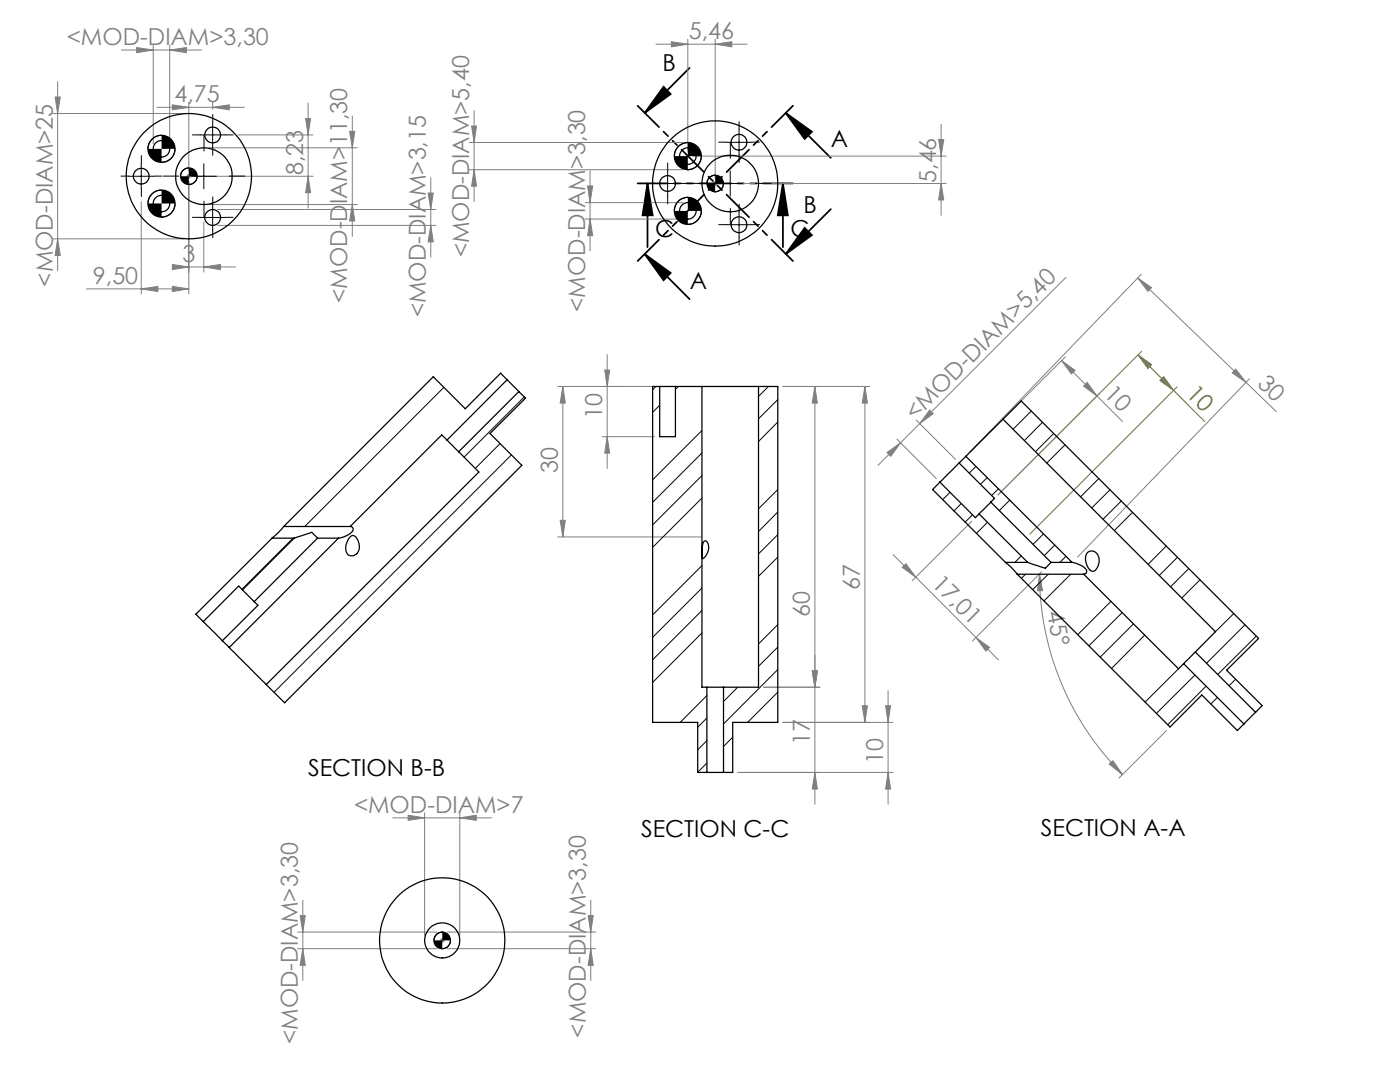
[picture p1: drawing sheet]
<svg xmlns="http://www.w3.org/2000/svg" width="279mm" height="216mm" viewBox="0 0 279 216" stroke-linecap="round" stroke-linejoin="round" font-family="sans-serif">
<path d="M132.4 17.3l1.4 1.5-5.1 3.7zM137.6 13.5l-8.9 9M129.2 36.6v12.7M129.2 36.6l1 6.4h-2zM156.2 36.6v12.7M156.2 36.6l1 6.4h-2zM156.8 22.5l5.2 3.8-1.4 1.4zM156.8 22.5l9 9M128.7 50.7l5.1 3.8-1.4 1.4zM128.7 50.7l8.9 9M160.6 45.5l1.4 1.4-5.2 3.8zM165.8 41.7l-9 9" fill="none" stroke="#000" stroke-width=".35"/>
<path d="M227.1 70.8l13.3 13.3M227.1 70.8l2.7 2-.7 .7zM227.8 70.1l-28.6 28.6M231.5 75.9l.7-.7 2 2.7zM234.9 77.2l-29.4 29.4" fill="none" stroke="#808000" stroke-width=".2"/>
<g fill="none" stroke="#808080" stroke-width=".2">
<path d="M11 19.4h1l-.5 3.2zM11.5 16.3v37.7M24.2 10h16M27.3 9.5l3.3 .5-3.3 .5zM30.6 9v19.7M33.9 10l3.3-.5v1zM33.9 9v19.7M130.9 8.8h18.2M134 8.3l3.3 .5-3.3 .5zM137.3 7.8v22.4M142.7 8.8l3.4-.5v1zM142.7 7.8v27.8"/>
<path d="M10.5 22.6h26.2M31.3 21.4h17.5M34.4 20.9l3.3 .5-3.3 .5zM37.2 35.2h1M37.3 34.8l.7 .7M37.7 20.4v13.7M37.7 36.2v22.5M37.7 34.6v1.1M38 34.8l-.7 .7M38.7 35.2h23.8M41.7 29.5h29.6M42.4 21.4l3.4-.5v1z"/>
<path d="M42.4 20.4v1.5M47.5 26.9h15M61 23.6h1l-.5 3.3zM61.5 20.6v20.9M61.5 35.2l.5 3.3h-1zM69.8 26.2h1l-.5 3.3zM70.3 23.1v24.1M85.4 38.5h1.1l-.5 3.3zM86 35.5v15.8M93.6 28.4h42.7M93.6 33.9h42.7M94.1 25.2h1l-.5 3.2z"/>
<path d="M94.6 22.1v18.1M94.6 33.9l.5 3.2h-1zM117.3 37.1h1l-.5 3.3zM117.8 34.1v16M138.3 31.2h50.5M142.2 36.6h1M142.4 36.3l.7 .7M142.7 36.1v1M143.1 36.3l-.7 .7M143.7 36.6h45.1M187.3 27.8h1l-.5 3.4zM187.8 24.8v18.2"/>
<path d="M187.8 36.6l.5 3.3h-1zM10.5 47.7h26.2M11.5 47.7l.5 3.3h-1zM17.3 57.6h20.4M28.2 57.6l3.3-.5v1.1zM28.2 40.3v18.4M34.4 52.8l3.3 .5-3.3 .5zM34.4 57.1l3.3 .5-3.3 .6zM35.1 53.3h11.9M40.7 53.3l3.3-.5v1zM40.7 44.3v10M41.7 40.8h29.6"/>
<path d="M43.4 41.8h43.6M43.4 45h43.6M70.3 40.8l.5 3.3h-1zM86 45l.5 3.3h-1.1zM116.8 40.4h19.5M116.8 43.7h19.5M117.8 43.7l.5 3.3h-1zM212.7 55.4l-37.5 37.5M227.1 55.5l27.6 26.6M227.1 55.5l2.7 1.9-.7 .7zM227.8 54.8l-34.3 35.5M112.3 77.1l.5 3.3h-1z"/>
<path d="M112.3 77.1v30M120.7 73.8h1l-.5 3.3zM121.2 70.8v22.7M133.8 77.1h-22.5M156.2 77.1h17.4M162.6 77.1l.5 3.3h-1zM162.6 77.1v83.4M172.6 77.1l.5 3.3h-1zM172.6 77.1v67M211.8 71.9l2.8 2-.8 .7zM211.8 71.9l12.2 12.2M212.6 71.2l-19.1 19.1"/>
<path d="M217 76.3l1.9 2.7-2.6-2zM219.6 78.3l-20.4 20.4M246.6 73.7l2.1 2.6-2.8-1.9zM249.3 75.6l-34.2 35.6M120.2 87.1h10.5M121.2 87.1l.5 3.3h-1zM177 90.3l2.7-2-1.9 2.8zM179 87.6l7.9 7.9M182.8 83.8l7.9 7.9M185.5 81.8l.7 .8-2.6 1.9zM111.3 107.1h28.6M111.8 103.8h1l-.5 3.3z"/>
<path d="M178.3 110.7l4.5 4.5M180.1 113.2l.7-.7 2 2.7zM182.8 115.2l12 12M194 104l-12 11.9M207.5 114.6l.6 3.3h-1.1zM207.5 114.6a56.5 56.5 0 0 0 16.5 40M207.9 114.1l-13.8 13.8M152.4 137.1h11.2M162.1 133.8h1l-.5 3.3zM177.2 137.8v22.7M194.8 127.2l2.7 2-.8 .7zM194.8 127.2l4.5 4.5"/>
<path d="M147.2 154.1h31M156.2 144.1h22M162.6 154.1l.5 3.3h-1zM172.1 140.8h1l-.5 3.3zM176.7 140.8h1l-.5 3.3zM177.2 154.1l.5 3.3h-1zM221.4 152.5l.7-.7 1.9 2.8zM232.8 145.8l-9.5 9.5M60.4 179.6v16.1M78.4 163.2h19.7M81.5 162.7l3.2 .5-3.2 .5zM84.7 162.2v24.5"/>
<path d="M91.8 163.2l3.2-.5v1zM91.8 162.2v24.5M117.9 179.6v16.1M59.4 186h27.8M59.4 189.3h27.8M59.9 182.7h1l-.5 3.3zM60.4 189.3l.5 3.3h-1zM87.8 187.6h1M87.9 187.3l.7 .7M88.3 187.1v1M88.6 187.3l-.7 .7M89.3 186h29.6"/>
<path d="M89.3 189.3h29.6M117.4 182.7h1l-.5 3.3zM117.9 189.3l.5 3.3h-1z"/>
</g>
<g fill="none" stroke="#000" stroke-width=".2">
<path d="M25.7 35.2h5M28.2 32.7v5M32.2 37.9a2.65 2.65 0 0 0-2.7 2.7M32.2 27a2.71 2.71 0 0 0-2.7 2.7M34.9 29.7a2.65 2.65 0 0 1-2.7 2.7M37.7 33.5h-.2a1.65 1.65 0 0 0-1.4 1.7M38.2 35.2h5M39.3 35.2a1.63 1.63 0 0 1-1.6 1.6M39.9 26.9h5M40.7 32.7v5M42.4 24.4v5M130.7 36.6h5"/>
<path d="M133.2 34.1v5M137.3 39.4a2.71 2.71 0 0 0-2.7 2.7M137.3 28.4a2.71 2.71 0 0 0-2.7 2.8M140 31.2a2.77 2.77 0 0 1-2.7 2.7M142.7 35a1.69 1.69 0 0 0-1.6 1.6M143.2 36.6h5M144.4 36.6a1.69 1.69 0 0 1-1.7 1.7M145 28.4h5M145.7 34.1v5M147.5 25.9v5M34.9 40.6a2.65 2.65 0 0 1-2.7 2.7M39.9 43.4h5"/>
<path d="M42.4 40.9v5M140 42.1a2.71 2.71 0 0 1-2.7 2.7M145 44.8h5M147.5 42.3v5M88.3 186a1.69 1.69 0 0 0-1.7 1.6M89.9 187.6a1.63 1.63 0 0 1-1.6 1.7"/>
</g>
<path d="M127.3 21.1l31 31M158.3 21.1l-31 31" fill="none" stroke="#000" stroke-width=".35" stroke-dasharray="6.3 1.3 1.3 1.3 1.3 1.3" stroke-dashoffset=".3"/>
<path d="M158.3 36.6h-31" fill="none" stroke="#000" stroke-width=".35" stroke-dasharray="6.3 1.3 1.3 1.3 1.3 1.3" stroke-dashoffset=".4"/>
<g fill="none" stroke="#000" stroke-width=".2" stroke-dasharray="15.2 1.3 1.3 1.3">
<path d="M25.7 35.1h-1.6M28.2 32.6v-1.5M28.2 37.6v1.6M30.7 35.1h1.6M35.7 35.1h-3.1M40 26.9h-1.6M40.7 30.1v-3.1M42.5 24.4v-1.6M42.5 29.4v1.6M45 26.9h1.5M45.7 35.1h3.2M130.8 36.6h-1.6"/>
<path d="M133.3 34.1v-1.6M133.3 39.1v1.6M135.8 36.6h1.5M140.8 36.6h-3.2M145 28.4h-1.6M145.8 31.6v-3.2M147.5 25.9v-1.6M147.5 30.9v1.5M150 28.4h1.6M150.8 36.6h3.1M40 43.4h-1.6M40.7 40.1v3.2"/>
<path d="M42.5 40.9v-1.6M42.5 45.9v1.5M45 43.4h1.5M145 44.8h-1.6M145.8 41.6v3.1M147.5 42.3v-1.6M147.5 47.3v1.6M150 44.8h1.6"/>
</g>
<g fill="#000">
<path d="M132.4 17.3l1.4 1.5-5.1 3.7zM160.6 45.5l1.4 1.4-5.2 3.8zM156.2 36.6l1 6.4h-2zM129.2 36.6l1 6.4h-2z"/>
<path d="M156.8 22.5l5.2 3.8-1.4 1.4zM128.7 50.7l5.1 3.8-1.4 1.4z"/>
</g>
<path d="M227.1 70.8l2.7 2-.7 .7zM231.5 75.9l.7-.7 2 2.7z" fill="#808000"/>
<g fill="#808080">
<path d="M246.6 73.7l2.1 2.6-2.8-1.9zM227.1 55.5l2.7 1.9-.7 .7z"/>
<path d="M40.7 53.3l3.3-.5v1zM34.4 52.8l3.3 .5-3.3 .5zM34.4 57.1l3.3 .5-3.3 .6zM28.2 57.6l3.3-.5v1.1zM42.4 21.4l3.4-.5v1zM34.4 20.9l3.3 .5-3.3 .5z"/>
<path d="M134 8.3l3.3 .5-3.3 .5zM142.7 8.8l3.4-.5v1zM81.5 162.7l3.2 .5-3.2 .5zM91.8 163.2l3.2-.5v1zM27.3 9.5l3.3 .5-3.3 .5zM33.9 10l3.3-.5v1z"/>
<path d="M185.5 81.8l.7 .8-2.6 1.9zM177 90.3l2.7-2-1.9 2.8z"/>
<path d="M172.1 140.8h1l-.5 3.3zM172.6 77.1l.5 3.3h-1zM177.2 154.1l.5 3.3h-1zM176.7 140.8h1l-.5 3.3zM162.1 133.8h1l-.5 3.3zM162.6 77.1l.5 3.3h-1zM111.8 103.8h1l-.5 3.3zM112.3 77.1l.5 3.3h-1z"/>
<path d="M94.1 25.2h1l-.5 3.2zM94.6 33.9l.5 3.2h-1zM187.3 27.8h1l-.5 3.4zM187.8 36.6l.5 3.3h-1zM117.3 37.1h1l-.5 3.3zM117.8 43.7l.5 3.3h-1zM59.9 182.7h1l-.5 3.3zM60.4 189.3l.5 3.3h-1zM117.4 182.7h1l-.5 3.3zM117.9 189.3l.5 3.3h-1zM162.1 133.8h1l-.5 3.3zM162.6 154.1l.5 3.3h-1zM120.7 73.8h1l-.5 3.3zM121.2 87.1l.5 3.3h-1zM69.8 26.2h1l-.5 3.3zM70.3 40.8l.5 3.3h-1zM85.4 38.5h1.1l-.5 3.3zM86 45l.5 3.3h-1.1zM61 23.6h1l-.5 3.3zM61.5 35.2l.5 3.3h-1zM11 19.4h1l-.5 3.2zM11.5 47.7l.5 3.3h-1z"/>
<path d="M207.5 114.6l.6 3.3h-1.1zM221.4 152.5l.7-.7 1.9 2.8z"/>
<path d="M211.8 71.9l2.8 2-.8 .7zM217 76.3l1.9 2.7-2.6-2z"/>
<path d="M180.1 113.2l.7-.7 2 2.7zM194.8 127.2l2.7 2-.8 .7z"/>
</g>
<g fill="#000">
<path d="M134.6 42.1a2.65 2.65 0 0 0 2.7 2.7v-2.7zM137.3 39.4v2.7h2.7a2.77 2.77 0 0 0-2.7-2.7zM134.6 31.2a2.71 2.71 0 0 0 2.7 2.7v-2.7zM137.3 28.4v2.8h2.7a2.77 2.77 0 0 0-2.7-2.8zM141.1 36.6a1.69 1.69 0 0 0 1.6 1.7v-1.7zM142.7 35v1.6h1.7a1.69 1.69 0 0 0-1.7-1.6zM29.5 40.6a2.65 2.65 0 0 0 2.7 2.7v-2.7zM32.2 37.9v2.7h2.7a2.65 2.65 0 0 0-2.7-2.7zM29.5 29.7a2.65 2.65 0 0 0 2.7 2.7v-2.7zM32.2 27v2.7h2.7a2.71 2.71 0 0 0-2.7-2.7zM36.1 35.2a1.57 1.57 0 0 0 1.6 1.6v-1.6zM37.7 33.5v1.7h1.6a1.69 1.69 0 0 0-1.6-1.7z"/>
<path d="M86.6 187.6a1.69 1.69 0 0 0 1.7 1.7v-1.7zM88.3 186v1.6h1.6a1.63 1.63 0 0 0-1.6-1.6z"/>
</g>
<g fill="none" stroke="#000" stroke-width=".25">
<path d="M101.2 75.8l2.3 2.3M101.2 75.8l-1.3-1.3-7 7.1-6.4-6.4-29.9 29.9M101.2 75.8l-12 12M103.5 78.1l1.4 1.3-7.1 7.1 6.3 6.4-47.3 47.3-3.7-3.6M103.5 78.1l-12 12M131.7 77.1h3.1M131.7 77.1h-1.5v67h9v10h1.9M131.7 77.1v10h3.1v-10M134.8 77.1h5.3M140.1 77.1h11.3M140.1 77.1v60h1M151.4 77.1h3.8v67h-9v10h-1.8"/>
<path d="M151.4 77.1v60h-7M89.2 87.8l2.3 2.3M89.2 87.8l-1-1-18.3 18.3M91.5 90.1l4.1 4.1-42.5 42.4M187.6 96.2l-1.5 1.5 14.6 14.5M187.6 96.2l7.1 7.1 .7-.7M191.4 92.4l-3.8 3.8M191.4 92.4l7.1 7-.8 .8M192.8 91.1l-1.4 1.3M192.8 91.1l21.2 21.1M200.2 83.6l-7.4 7.5M200.2 83.6l3.6-3.6 47.4 47.4-6.4 6.3 7.1 7.1-1.3 1.3"/>
<path d="M200.2 83.6l42.4 42.4-4.1 4.1M48.4 117.7l2.3 2.4M48.4 117.7l-.8-.8-7 7.1M54.3 107.4l-15.2 15.2 1.5 1.4M54.3 107.4h4.4M56.6 105.1l-2.3 2.3M56.6 105.1h13.3M58.7 107.4l3.5-1.2 1.2 1.2M58.7 107.4l-10.3 10.3M63.4 107.4h4.2M63.4 107.4l-12.7 12.7M67.6 107.4l-21.8 21.8"/>
<path d="M69.9 105.1a.61 .61 0 0 1 .6 .4 .61 .61 0 0 1-.3 .7 5.3 5.3 0 0 1-2.6 1.2M69.9 107.1a.73 .73 0 0 1 1.3 .3 2.29 2.29 0 0 1-.4 3.4 1.19 1.19 0 0 1-1.3-.1 1.19 1.19 0 0 1-.5-1.1l.2-1.3zM140.5 108.1l.2-.2a1.48 1.48 0 0 1 .6 2.1 2.17 2.17 0 0 1-1.1 1.5l-.1-.8a5.6 5.6 0 0 1 .4-2.6zM195.4 102.6l9.7 9.6M197.7 100.2l-2.3 2.4M197.7 100.2l12.1 12M200.7 112.2l1 .9 1.3 1.5M200.7 112.2h4.4M203 114.6l30.5 30.5 6.4-6.4 7 7.1 1.3-1.3M203 114.6h13.3M205.1 112.2l3.5 1.2 1.2-1.2M209.8 112.2h4.2"/>
<path d="M214 112.2a4.6 4.6 0 0 1 2.9 1.6l-.2 .6-.4 .2M216.3 114.6l18.9 18.9 1-1.1M217.2 110.1a1.62 1.62 0 0 1 1.7 .3 1.62 1.62 0 0 1 .5 1.7 2.03 2.03 0 0 1-1.3 1.9 2.66 2.66 0 0 1-.9-3.9zM40.6 124l3.8 3.8M44.4 127.8l1.4 1.4M45.8 129.2l7.3 7.4M50.7 120.1l.8 .7-7.1 7M141.1 137.1h3.3M141.1 137.1v17M144.4 137.1v17M236.2 132.4l12 12.1M238.5 130.1l-2.3 2.3"/>
<path d="M238.5 130.1l12.1 12M141.1 154.1h3.3M250.6 142.1l-2.4 2.4"/>
<circle cx="28.2" cy="35.2" r="1.56"/>
<circle cx="32.2" cy="29.7" r="1.66"/>
<circle cx="32.2" cy="29.7" r="2.7"/>
<circle cx="37.7" cy="35.1" r="1.65"/>
<circle cx="37.7" cy="35.2" r="12.5"/>
<circle cx="40.7" cy="35.2" r="5.6"/>
<circle cx="42.4" cy="26.9" r="1.57"/>
<circle cx="133.2" cy="36.6" r="1.56"/>
<circle cx="137.3" cy="31.2" r="2.7"/>
<circle cx="137.3" cy="31.2" r="1.65"/>
<circle cx="142.7" cy="36.6" r="1.66"/>
<circle cx="142.7" cy="36.6" r="12.5"/>
<circle cx="145.7" cy="36.6" r="5.7"/>
<circle cx="147.5" cy="28.4" r="1.56"/>
<circle cx="32.2" cy="40.6" r="2.71"/>
<circle cx="32.2" cy="40.6" r="1.65"/>
<circle cx="42.4" cy="43.4" r="1.58"/>
<circle cx="137.3" cy="42.1" r="2.7"/>
<circle cx="137.3" cy="42.1" r="1.65"/>
<circle cx="147.5" cy="44.8" r="1.58"/>
<circle cx="88.2" cy="187.6" r="1.66"/>
<circle cx="88.3" cy="187.6" r="12.5"/>
<circle cx="88.3" cy="187.6" r="3.5"/>
</g>
<g fill="none" stroke="#000" stroke-width=".2">
<path d="M88.6 77.3l-27.8 27.8M104.6 79.2l-12 12M130.9 77.1l-.7 .7M135.4 77.1l-.6 .6M153.4 77.1l-2 2M155.2 79.7l-3.8 3.9M99.8 88.5l-4.9 5M102.1 90.8l-47.4 47.3M131.7 80.9l-1.5 1.4M140.1 94.9l-9.9 9.8M140.1 85.9l-9.9 9.8M140.1 90.4l-9.9 9.8"/>
<path d="M140.1 99.4l-9.9 9.8M155.2 97.7l-3.8 3.8M155.2 84.2l-3.8 3.9M189.6 98.2l-1.5 1.5M194.8 93.1l-1.4 1.3M197 95.3l-1.3 1.4M199.2 97.5l-1.3 1.4M201.5 99.8l-2.1 2.1M205.8 82l-3.6 3.7M208.1 84.2l-3.7 3.7M210.3 86.5l-3.6 3.6M212.5 88.8l-3.6 3.6"/>
<path d="M219.3 95.5l-3.6 3.6M221.5 97.7l-3.6 3.7M223.8 100l-3.7 3.6M58.5 107.4l-10.2 10.2M140.1 112.9l-9.9 9.8M140.1 117.3l-9.9 9.9M155.2 102.2l-3.8 3.8M155.2 106.7l-3.8 3.8M155.2 111.2l-3.8 3.8M191.8 100.5l-1.4 1.5M194.1 102.7l-1.5 1.5M197.1 104.2l-2.2 2.2"/>
<path d="M203.8 110.9l-1.3 1.3M204.7 114.6l-.9 .8M208.2 106.5l-2 2.1M209.2 114.6l-3.1 3.1M210.5 108.8l-2.1 2.1M212.7 111l-1.2 1.2M213.7 114.6l-5.3 5.3M221.7 120l-6.6 6.6M226 102.2l-3.6 3.7M232.8 108.9l-3.7 3.7M235 111.2l-3.6 3.6M237.2 113.5l-3.6 3.6"/>
<path d="M239.5 115.7l-3.6 3.6M140.1 121.8l-9.9 9.9M140.1 126.3l-9.9 9.9M141.1 138.8l-5.4 5.3M147.2 137.1l-2.8 2.9M155.2 124.6l-3.8 3.9M155.2 129.1l-3.8 3.9M155.2 133.6l-10.8 10.9M155.2 138.1l-6 6M223.9 122.2l-6.6 6.7M226.2 124.5l-6.6 6.6M228.5 126.7l-6.7 6.7"/>
<path d="M235.2 133.5l-6.7 6.6M238.5 134.7l-7.7 7.6M240.7 136.9l-7.7 7.7M243 139.2l-1.3 1.3M246.2 122.4l-3.6 3.6M246.6 135.5l-1.3 1.3M248.5 124.7l-7.7 7.6M250.7 126.9l-7.7 7.7M141.1 147.8l-1.9 1.8M141.1 152.3l-1.9 1.8M141.1 143.3l-1.9 1.8M146.2 147.1l-1.8 1.8"/>
</g>
<g font-size="4.7" fill="#808080">
<text x="13.3" y="9">&lt;MOD-DIAM&gt;3,30</text>
<text x="137.5" y="7.8">5,46</text>
<text x="34.8" y="20.4">4,75</text>
<text x="60.5" y="35" transform="rotate(-90 60.5 35)">8,23</text>
<text x="186.8" y="36.5" transform="rotate(-90 186.8 36.5)">5,46</text>
<text x="36.4" y="52.3">3</text>
<text x="93.6" y="51.4" transform="rotate(-90 93.6 51.4)">&lt;MOD-DIAM&gt;5,40</text>
<text x="10.5" y="57.2" transform="rotate(-90 10.5 57.2)">&lt;MOD-DIAM&gt;25</text>
<text x="18.5" y="56.6">9,50</text>
<text x="69.3" y="60.4" transform="rotate(-90 69.3 60.4)">&lt;MOD-DIAM&gt;11,30</text>
<text x="85" y="63.3" transform="rotate(-90 85 63.3)">&lt;MOD-DIAM&gt;3,15</text>
<text x="116.8" y="62.2" transform="rotate(-90 116.8 62.2)">&lt;MOD-DIAM&gt;3,30</text>
<text x="250.8" y="76.9" transform="rotate(44 250.8 76.9)">30</text>
<text x="120.2" y="83.5" transform="rotate(-90 120.2 83.5)">10</text>
<text x="220.2" y="78.8" transform="rotate(45 220.2 78.8)">10</text>
<text x="182.6" y="84.1" transform="rotate(-45 182.6 84.1)">&lt;MOD-DIAM&gt;5,40</text>
<text x="111.3" y="94.3" transform="rotate(-90 111.3 94.3)">30</text>
<text x="171.6" y="117.7" transform="rotate(-90 171.6 117.7)">67</text>
<text x="185.7" y="116.7" transform="rotate(45 185.7 116.7)">17,01</text>
<text x="161.6" y="123.2" transform="rotate(-90 161.6 123.2)">60</text>
<text x="208.9" y="122.2" transform="rotate(78 208.9 122.2)">45°</text>
<text x="161.6" y="148.7" transform="rotate(-90 161.6 148.7)">17</text>
<text x="176.2" y="152.5" transform="rotate(-90 176.2 152.5)">10</text>
<text x="70.6" y="162.1">&lt;MOD-DIAM&gt;7</text>
<text x="59.4" y="208.3" transform="rotate(-90 59.4 208.3)">&lt;MOD-DIAM&gt;3,30</text>
<text x="116.9" y="207" transform="rotate(-90 116.9 207)">&lt;MOD-DIAM&gt;3,30</text>
</g>
<g font-size="4.7">
<text x="132.2" y="14.2">B</text>
<text x="165.8" y="29.4">A</text>
<text x="130.8" y="47.2">C</text>
<text x="157.8" y="47.2">C</text>
<text x="160.4" y="42.4">B</text>
<text x="137.6" y="57.6">A</text>
<text x="61.5" y="154.9">SECTION B-B</text>
<text x="128" y="167.1">SECTION C-C</text>
<text x="207.7" y="166.8">SECTION A-A</text>
</g>
<text font-size="4.7" fill="#808000" x="236.6" y="78.8" transform="rotate(45 236.6 78.8)">10</text>
</svg>
